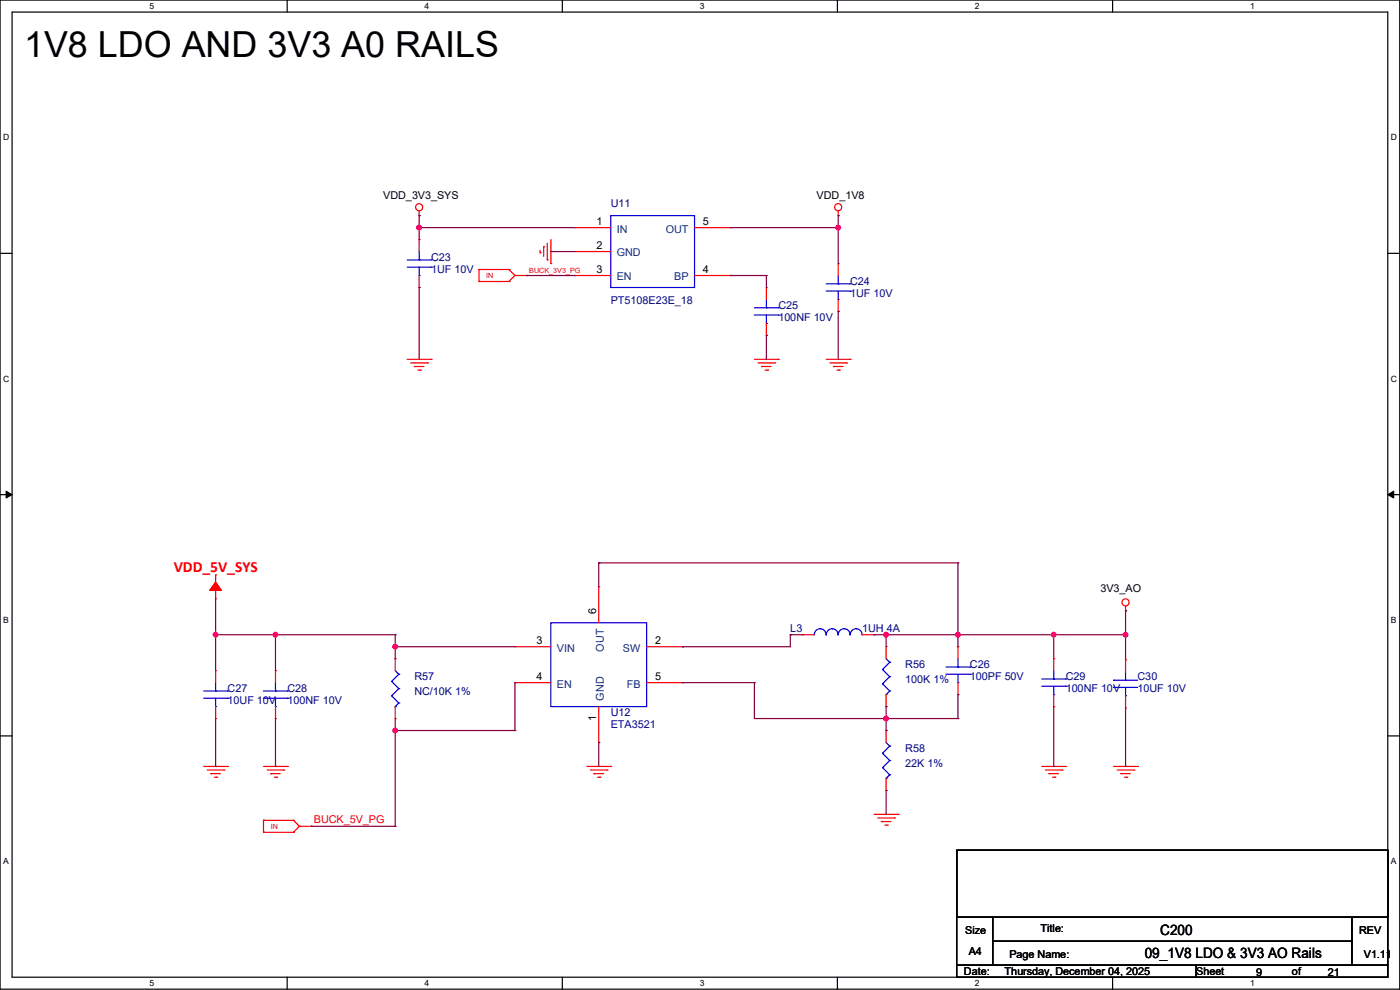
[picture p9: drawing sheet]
<svg xmlns="http://www.w3.org/2000/svg" width="594mm" height="420mm" viewBox="0 0 594 420" stroke-linecap="round" stroke-linejoin="round" font-family="sans-serif">
<path d="M0 0h593.9v419.7h-593.9zM5.1 5.1h583.7v409.5h-583.7z" fill="none" stroke="#000" stroke-width=".51"/>
<g fill="#fff">
<path d="M63.5 .6h1.9v4h-1.9z"/>
<path d="M63.5 415.1h1.9v4h-1.9z"/>
</g>
<path d="M121.8 0v5.1M121.8 414.6v5.1" fill="none" stroke="#000" stroke-width=".51"/>
<g fill="#fff">
<path d="M180.2 .6h2v4h-2z"/>
<path d="M180.2 415.1h2v4h-2z"/>
</g>
<path d="M238.6 0v5.1M238.6 414.6v5.1" fill="none" stroke="#000" stroke-width=".51"/>
<g fill="#fff">
<path d="M296.9 .6h2v4h-2z"/>
<path d="M296.9 415.1h2v4h-2z"/>
</g>
<path d="M355.3 0v5.1M355.3 414.6v5.1" fill="none" stroke="#000" stroke-width=".51"/>
<g fill="#fff">
<path d="M413.6 .6h2v4h-2z"/>
<path d="M413.6 415.1h2v4h-2z"/>
</g>
<path d="M472.1 0v5.1M472.1 414.6v5.1" fill="none" stroke="#000" stroke-width=".51"/>
<g fill="#fff">
<path d="M530.4 .6h2v4h-2z"/>
<path d="M530.4 415.1h2v4h-2z"/>
<path d="M1.3 56.3h2.6v4.1h-2.6z"/>
<path d="M590.1 56.3h2.6v4.1h-2.6z"/>
<path d="M1.3 158.7h2.6v4h-2.6z"/>
<path d="M590.1 158.7h2.6v4h-2.6z"/>
</g>
<path d="M0 107.5h5.1M588.8 107.5h5.1" fill="none" stroke="#000" stroke-width=".51"/>
<g fill="#fff">
<path d="M1.3 261h2.4v4.1h-2.4z"/>
<path d="M590.1 261h2.4v4.1h-2.4z"/>
</g>
<path d="M0 209.8h5.1M588.8 209.8h5.1" fill="none" stroke="#000" stroke-width=".51"/>
<path d="M2.6 208.4l2.5 1.4-2.5 1.5zM588.8 209.8l2.6-1.4v2.9z" fill="#000" stroke="#000" stroke-width=".42"/>
<g fill="#fff">
<path d="M1.3 363.4h2.4v4.1h-2.4z"/>
<path d="M590.1 363.4h2.4v4.1h-2.4z"/>
</g>
<path d="M0 312.2h5.1M588.8 312.2h5.1" fill="none" stroke="#000" stroke-width=".51"/>
<path d="M233.7 101.6v10.2" fill="none" stroke="#f00" stroke-width=".51"/>
<circle cx="233.7" cy="111.8" r=".25" fill="#f00"/>
<path d="M232.2 103.2v7.1" fill="none" stroke="#f00" stroke-width=".51"/>
<circle cx="232.2" cy="110.3" r=".25" fill="#f00"/>
<path d="M230.7 104.7v4.1" fill="none" stroke="#f00" stroke-width=".51"/>
<circle cx="230.7" cy="104.7" r=".25" fill="#f00"/>
<path d="M229.2 106.2v1" fill="none" stroke="#f00" stroke-width=".51"/>
<circle cx="229.2" cy="107.2" r=".25" fill="#f00"/>
<path d="M320.1 152.4h10.1" fill="none" stroke="#f00" stroke-width=".51"/>
<circle cx="330.2" cy="152.4" r=".25" fill="#f00"/>
<path d="M321.6 154h7.1" fill="none" stroke="#f00" stroke-width=".51"/>
<circle cx="328.7" cy="154" r=".25" fill="#f00"/>
<path d="M323.1 155.5h4.1" fill="none" stroke="#f00" stroke-width=".51"/>
<circle cx="323.1" cy="155.5" r=".25" fill="#f00"/>
<path d="M324.7 157h1" fill="none" stroke="#f00" stroke-width=".51"/>
<circle cx="325.7" cy="157" r=".25" fill="#f00"/>
<path d="M172.8 152.4h10.1" fill="none" stroke="#f00" stroke-width=".51"/>
<circle cx="182.9" cy="152.4" r=".25" fill="#f00"/>
<path d="M174.3 154h7.1" fill="none" stroke="#f00" stroke-width=".51"/>
<circle cx="181.4" cy="154" r=".25" fill="#f00"/>
<path d="M175.8 155.5h4.1" fill="none" stroke="#f00" stroke-width=".51"/>
<circle cx="175.8" cy="155.5" r=".25" fill="#f00"/>
<path d="M177.3 157h1.1" fill="none" stroke="#f00" stroke-width=".51"/>
<circle cx="178.4" cy="157" r=".25" fill="#f00"/>
<path d="M350.6 152.4h10.1" fill="none" stroke="#f00" stroke-width=".51"/>
<circle cx="360.7" cy="152.4" r=".25" fill="#f00"/>
<path d="M352.1 154h7.1" fill="none" stroke="#f00" stroke-width=".51"/>
<circle cx="359.2" cy="154" r=".25" fill="#f00"/>
<path d="M353.6 155.5h4.1" fill="none" stroke="#f00" stroke-width=".51"/>
<circle cx="353.6" cy="155.5" r=".25" fill="#f00"/>
<path d="M355.1 157h1.1" fill="none" stroke="#f00" stroke-width=".51"/>
<circle cx="356.2" cy="157" r=".25" fill="#f00"/>
<path d="M355.6 89.5v2" fill="none" stroke="#f00" stroke-width=".51"/>
<circle cx="355.6" cy="91.5" r=".25" fill="#f00"/>
<g fill="none" stroke="#f00" stroke-width=".51">
<path d="M177.8 89.5v2"/>
<circle cx="355.6" cy="87.9" r="1.5"/>
</g>
<circle cx="177.8" cy="91.5" r=".25" fill="#f00"/>
<g fill="none" stroke="#f00" stroke-width=".51">
<path d="M249 325.2h10.1"/>
<circle cx="177.8" cy="87.9" r="1.5"/>
</g>
<circle cx="259.1" cy="325.2" r=".25" fill="#f00"/>
<path d="M250.5 326.7h7.1" fill="none" stroke="#f00" stroke-width=".51"/>
<circle cx="257.6" cy="326.7" r=".25" fill="#f00"/>
<path d="M252 328.2h4.1" fill="none" stroke="#f00" stroke-width=".51"/>
<circle cx="252" cy="328.2" r=".25" fill="#f00"/>
<path d="M253.5 329.7h1.1" fill="none" stroke="#f00" stroke-width=".51"/>
<circle cx="254.6" cy="329.7" r=".25" fill="#f00"/>
<path d="M370.9 345.5h10.1" fill="none" stroke="#f00" stroke-width=".51"/>
<circle cx="381" cy="345.5" r=".25" fill="#f00"/>
<path d="M372.4 347h7.1" fill="none" stroke="#f00" stroke-width=".51"/>
<circle cx="379.5" cy="347" r=".25" fill="#f00"/>
<path d="M373.9 348.5h4.1" fill="none" stroke="#f00" stroke-width=".51"/>
<circle cx="373.9" cy="348.5" r=".25" fill="#f00"/>
<path d="M375.5 350.1h1" fill="none" stroke="#f00" stroke-width=".51"/>
<circle cx="376.5" cy="350.1" r=".25" fill="#f00"/>
<path d="M442 325.2h10.2" fill="none" stroke="#f00" stroke-width=".51"/>
<circle cx="452.2" cy="325.2" r=".25" fill="#f00"/>
<path d="M443.5 326.7h7.1" fill="none" stroke="#f00" stroke-width=".51"/>
<circle cx="450.6" cy="326.7" r=".25" fill="#f00"/>
<path d="M445.1 328.2h4" fill="none" stroke="#f00" stroke-width=".51"/>
<circle cx="445.1" cy="328.2" r=".25" fill="#f00"/>
<path d="M446.6 329.7h1" fill="none" stroke="#f00" stroke-width=".51"/>
<circle cx="447.6" cy="329.7" r=".25" fill="#f00"/>
<path d="M472.5 325.2h10.1" fill="none" stroke="#f00" stroke-width=".51"/>
<circle cx="482.6" cy="325.2" r=".25" fill="#f00"/>
<path d="M474 326.7h7.1" fill="none" stroke="#f00" stroke-width=".51"/>
<circle cx="481.1" cy="326.7" r=".25" fill="#f00"/>
<path d="M475.5 328.2h4.1" fill="none" stroke="#f00" stroke-width=".51"/>
<circle cx="475.5" cy="328.2" r=".25" fill="#f00"/>
<path d="M477.1 329.7h1" fill="none" stroke="#f00" stroke-width=".51"/>
<circle cx="478.1" cy="329.7" r=".25" fill="#f00"/>
<path d="M111.8 325.2h10.2" fill="none" stroke="#f00" stroke-width=".51"/>
<circle cx="122" cy="325.2" r=".25" fill="#f00"/>
<path d="M113.3 326.7h7.1" fill="none" stroke="#f00" stroke-width=".51"/>
<circle cx="120.4" cy="326.7" r=".25" fill="#f00"/>
<path d="M114.9 328.2h4" fill="none" stroke="#f00" stroke-width=".51"/>
<circle cx="114.9" cy="328.2" r=".25" fill="#f00"/>
<path d="M116.4 329.7h1" fill="none" stroke="#f00" stroke-width=".51"/>
<circle cx="117.4" cy="329.7" r=".25" fill="#f00"/>
<path d="M86.4 325.2h10.2" fill="none" stroke="#f00" stroke-width=".51"/>
<circle cx="96.6" cy="325.2" r=".25" fill="#f00"/>
<path d="M87.9 326.7h7.1" fill="none" stroke="#f00" stroke-width=".51"/>
<circle cx="95" cy="326.7" r=".25" fill="#f00"/>
<path d="M89.5 328.2h4" fill="none" stroke="#f00" stroke-width=".51"/>
<circle cx="89.5" cy="328.2" r=".25" fill="#f00"/>
<path d="M91 329.7h1" fill="none" stroke="#f00" stroke-width=".51"/>
<circle cx="92" cy="329.7" r=".25" fill="#f00"/>
<path d="M477.6 257.1v2" fill="none" stroke="#f00" stroke-width=".51"/>
<circle cx="477.6" cy="259.1" r=".25" fill="#f00"/>
<g fill="none" stroke="#f00" stroke-width=".51">
<path d="M91.5 250.5v3.5"/>
<circle cx="477.5" cy="255.5" r="1.5"/>
</g>
<circle cx="91.5" cy="254" r=".25" fill="#f00"/>
<path d="M91.5 243.9v5.6" fill="none" stroke="#f00" stroke-width=".51"/>
<circle cx="91.5" cy="243.9" r=".25" fill="#f00"/>
<path d="M91.5 246.9l2.5 3.6h-5.1z" fill-rule="evenodd" fill="#f00" stroke="#f00" stroke-width=".51"/>
<path d="M203.2 114.3h12.7" fill="none" stroke="#f00" stroke-width=".51"/>
<circle cx="203.2" cy="114.3" r=".25" fill="#f00"/>
<path d="M203.2 114.3v5.1" fill="none" stroke="#f00" stroke-width=".51"/>
<circle cx="203.2" cy="119.4" r=".25" fill="#f00"/>
<path d="M203.2 119.4h12.7" fill="none" stroke="#f00" stroke-width=".51"/>
<circle cx="215.9" cy="119.4" r=".25" fill="#f00"/>
<path d="M215.9 114.3l2.6 2.6" fill="none" stroke="#f00" stroke-width=".51"/>
<circle cx="215.9" cy="114.3" r=".25" fill="#f00"/>
<path d="M218.5 116.9l-2.6 2.5" fill="none" stroke="#f00" stroke-width=".51"/>
<circle cx="218.5" cy="116.9" r=".25" fill="#f00"/>
<path d="M218.5 116.9h5.1" fill="none" stroke="#f00" stroke-width=".51"/>
<circle cx="223.6" cy="116.9" r=".25" fill="#f00"/>
<path d="M111.8 348h12.7" fill="none" stroke="#f00" stroke-width=".51"/>
<circle cx="111.8" cy="348" r=".25" fill="#f00"/>
<path d="M111.8 348v5.1" fill="none" stroke="#f00" stroke-width=".51"/>
<circle cx="111.8" cy="353.1" r=".25" fill="#f00"/>
<path d="M111.8 353.1h12.7" fill="none" stroke="#f00" stroke-width=".51"/>
<circle cx="124.5" cy="353.1" r=".25" fill="#f00"/>
<path d="M124.5 348l2.5 2.6" fill="none" stroke="#f00" stroke-width=".51"/>
<circle cx="124.5" cy="348" r=".25" fill="#f00"/>
<path d="M127 350.6l-2.5 2.5" fill="none" stroke="#f00" stroke-width=".51"/>
<circle cx="127" cy="350.6" r=".25" fill="#f00"/>
<path d="M127 350.6h5.1" fill="none" stroke="#f00" stroke-width=".51"/>
<circle cx="132.1" cy="350.6" r=".25" fill="#f00"/>
<path d="M405.9 360.7h182.9v28.5h-182.9zM405.9 389.2h15.3v20.3h-15.3zM421.2 389.2h152.4v10.1h-152.4zM421.2 399.3h152.4v10.2h-152.4zM573.6 389.2h15.2v20.3h-15.2zM405.9 409.5h101.6v5.1h-101.6zM507.5 409.5h81.3v5.1h-81.3z" fill="none" stroke="#000" stroke-width=".51"/>
<path d="M167.7 284.5l1.5 1.5" fill="none" stroke="#00f" stroke-width=".51"/>
<circle cx="169.2" cy="286" r=".25" fill="#00f"/>
<path d="M169.2 286l-3 3.1" fill="none" stroke="#00f" stroke-width=".51"/>
<circle cx="166.2" cy="289.1" r=".25" fill="#00f"/>
<path d="M166.2 289.1l3 3" fill="none" stroke="#00f" stroke-width=".51"/>
<circle cx="169.2" cy="292.1" r=".25" fill="#00f"/>
<path d="M169.2 292.1l-3 3.1" fill="none" stroke="#00f" stroke-width=".51"/>
<circle cx="166.2" cy="295.2" r=".25" fill="#00f"/>
<path d="M166.2 295.2l3 3" fill="none" stroke="#00f" stroke-width=".51"/>
<circle cx="169.2" cy="298.2" r=".25" fill="#00f"/>
<path d="M169.2 298.2l-1.5 1.6" fill="none" stroke="#00f" stroke-width=".51"/>
<circle cx="167.7" cy="299.8" r=".25" fill="#00f"/>
<path d="M167.7 279.4v5.1" fill="none" stroke="#f00" stroke-width=".51"/>
<circle cx="167.7" cy="279.4" r=".25" fill="#f00"/>
<path d="M167.7 299.8v5" fill="none" stroke="#f00" stroke-width=".51"/>
<circle cx="167.7" cy="304.8" r=".25" fill="#f00"/>
<path d="M325.2 133.6v3.6" fill="none" stroke="#00f" stroke-width=".51"/>
<circle cx="325.2" cy="137.2" r=".25" fill="#00f"/>
<path d="M325.2 127v3.6" fill="none" stroke="#00f" stroke-width=".51"/>
<circle cx="325.2" cy="130.6" r=".25" fill="#00f"/>
<path d="M320.1 133.6h10.1" fill="none" stroke="#00f" stroke-width=".51"/>
<circle cx="330.2" cy="133.6" r=".25" fill="#00f"/>
<path d="M320.1 130.6h10.1" fill="none" stroke="#00f" stroke-width=".51"/>
<circle cx="330.2" cy="130.6" r=".25" fill="#00f"/>
<path d="M325.2 122v5" fill="none" stroke="#f00" stroke-width=".51"/>
<circle cx="325.2" cy="122" r=".25" fill="#f00"/>
<path d="M325.2 137.2v5.1" fill="none" stroke="#f00" stroke-width=".51"/>
<circle cx="325.2" cy="142.3" r=".25" fill="#f00"/>
<path d="M233.7 264.2h40.7v35.6h-40.7z" fill="none" stroke="#00f" stroke-width=".51"/>
<path d="M254 299.8v15.2" fill="none" stroke="#f00" stroke-width=".51"/>
<circle cx="254" cy="315" r=".25" fill="#f00"/>
<path d="M274.4 274.4h15.2" fill="none" stroke="#f00" stroke-width=".51"/>
<circle cx="289.6" cy="274.4" r=".25" fill="#f00"/>
<path d="M218.5 274.4h15.2" fill="none" stroke="#f00" stroke-width=".51"/>
<circle cx="218.5" cy="274.4" r=".25" fill="#f00"/>
<path d="M218.5 289.6h15.2" fill="none" stroke="#f00" stroke-width=".51"/>
<circle cx="218.5" cy="289.6" r=".25" fill="#f00"/>
<path d="M274.4 289.6h15.2" fill="none" stroke="#f00" stroke-width=".51"/>
<circle cx="289.6" cy="289.6" r=".25" fill="#f00"/>
<path d="M254 249v15.2" fill="none" stroke="#f00" stroke-width=".51"/>
<circle cx="254" cy="249" r=".25" fill="#f00"/>
<path d="M91.5 296.2v3.6" fill="none" stroke="#00f" stroke-width=".51"/>
<circle cx="91.5" cy="299.8" r=".25" fill="#00f"/>
<path d="M91.5 289.6v3.6" fill="none" stroke="#00f" stroke-width=".51"/>
<circle cx="91.5" cy="293.2" r=".25" fill="#00f"/>
<path d="M86.4 296.2h10.2" fill="none" stroke="#00f" stroke-width=".51"/>
<circle cx="96.6" cy="296.2" r=".25" fill="#00f"/>
<path d="M86.4 293.2h10.2" fill="none" stroke="#00f" stroke-width=".51"/>
<circle cx="96.6" cy="293.2" r=".25" fill="#00f"/>
<path d="M91.5 284.5v5.1" fill="none" stroke="#f00" stroke-width=".51"/>
<circle cx="91.5" cy="284.5" r=".25" fill="#f00"/>
<path d="M91.5 299.8v5" fill="none" stroke="#f00" stroke-width=".51"/>
<circle cx="91.5" cy="304.8" r=".25" fill="#f00"/>
<path d="M259.1 91.5h35.6v30.5h-35.6z" fill="none" stroke="#00f" stroke-width=".51"/>
<path d="M243.9 96.6h15.2" fill="none" stroke="#f00" stroke-width=".51"/>
<circle cx="243.9" cy="96.6" r=".25" fill="#f00"/>
<path d="M243.9 106.7h15.2" fill="none" stroke="#f00" stroke-width=".51"/>
<circle cx="243.9" cy="106.7" r=".25" fill="#f00"/>
<path d="M243.9 116.9h15.2" fill="none" stroke="#f00" stroke-width=".51"/>
<circle cx="243.9" cy="116.9" r=".25" fill="#f00"/>
<path d="M294.7 116.9h15.2" fill="none" stroke="#f00" stroke-width=".51"/>
<circle cx="309.9" cy="116.9" r=".25" fill="#f00"/>
<path d="M294.7 96.6h15.2" fill="none" stroke="#f00" stroke-width=".51"/>
<circle cx="309.9" cy="96.6" r=".25" fill="#f00"/>
<path d="M477.6 291.6v3.6" fill="none" stroke="#00f" stroke-width=".51"/>
<circle cx="477.6" cy="295.2" r=".25" fill="#00f"/>
<path d="M477.6 285v3.6" fill="none" stroke="#00f" stroke-width=".51"/>
<circle cx="477.6" cy="288.6" r=".25" fill="#00f"/>
<path d="M472.5 291.6h10.1" fill="none" stroke="#00f" stroke-width=".51"/>
<circle cx="472.5" cy="291.6" r=".25" fill="#00f"/>
<path d="M472.5 288.6h10.1" fill="none" stroke="#00f" stroke-width=".51"/>
<circle cx="472.5" cy="288.6" r=".25" fill="#00f"/>
<path d="M477.6 280v5" fill="none" stroke="#f00" stroke-width=".51"/>
<circle cx="477.6" cy="280" r=".25" fill="#f00"/>
<path d="M477.6 295.2v5.1" fill="none" stroke="#f00" stroke-width=".51"/>
<circle cx="477.6" cy="300.3" r=".25" fill="#f00"/>
<path d="M116.9 296.2v3.6" fill="none" stroke="#00f" stroke-width=".51"/>
<circle cx="116.9" cy="299.8" r=".25" fill="#00f"/>
<path d="M116.9 289.6v3.6" fill="none" stroke="#00f" stroke-width=".51"/>
<circle cx="116.9" cy="293.2" r=".25" fill="#00f"/>
<path d="M111.8 296.2h10.2" fill="none" stroke="#00f" stroke-width=".51"/>
<circle cx="122" cy="296.2" r=".25" fill="#00f"/>
<path d="M111.8 293.2h10.2" fill="none" stroke="#00f" stroke-width=".51"/>
<circle cx="122" cy="293.2" r=".25" fill="#00f"/>
<path d="M116.9 284.5v5.1" fill="none" stroke="#f00" stroke-width=".51"/>
<circle cx="116.9" cy="284.5" r=".25" fill="#f00"/>
<path d="M116.9 299.8v5" fill="none" stroke="#f00" stroke-width=".51"/>
<circle cx="116.9" cy="304.8" r=".25" fill="#f00"/>
<path d="M406.4 286v3.6" fill="none" stroke="#00f" stroke-width=".51"/>
<circle cx="406.4" cy="289.6" r=".25" fill="#00f"/>
<path d="M406.4 279.4v3.6" fill="none" stroke="#00f" stroke-width=".51"/>
<circle cx="406.4" cy="283" r=".25" fill="#00f"/>
<path d="M401.4 286h10.1" fill="none" stroke="#00f" stroke-width=".51"/>
<circle cx="411.5" cy="286" r=".25" fill="#00f"/>
<path d="M401.4 283h10.1" fill="none" stroke="#00f" stroke-width=".51"/>
<circle cx="411.5" cy="283" r=".25" fill="#00f"/>
<path d="M406.4 274.4v5" fill="none" stroke="#f00" stroke-width=".51"/>
<circle cx="406.4" cy="274.4" r=".25" fill="#f00"/>
<path d="M406.4 289.6v5.1" fill="none" stroke="#f00" stroke-width=".51"/>
<circle cx="406.4" cy="294.7" r=".25" fill="#f00"/>
<path d="M376 279.4l1.5 1.6" fill="none" stroke="#00f" stroke-width=".51"/>
<circle cx="377.5" cy="281" r=".25" fill="#00f"/>
<path d="M377.5 281l-3.1 3" fill="none" stroke="#00f" stroke-width=".51"/>
<circle cx="374.4" cy="284" r=".25" fill="#00f"/>
<path d="M374.4 284l3.1 3.1" fill="none" stroke="#00f" stroke-width=".51"/>
<circle cx="377.5" cy="287.1" r=".25" fill="#00f"/>
<path d="M377.5 287.1l-3.1 3" fill="none" stroke="#00f" stroke-width=".51"/>
<circle cx="374.4" cy="290.1" r=".25" fill="#00f"/>
<path d="M374.4 290.1l3.1 3.1" fill="none" stroke="#00f" stroke-width=".51"/>
<circle cx="377.5" cy="293.2" r=".25" fill="#00f"/>
<path d="M377.5 293.2l-1.5 1.5" fill="none" stroke="#00f" stroke-width=".51"/>
<circle cx="376" cy="294.7" r=".25" fill="#00f"/>
<path d="M376 274.4v5" fill="none" stroke="#f00" stroke-width=".51"/>
<circle cx="376" cy="274.4" r=".25" fill="#f00"/>
<path d="M376 294.7v5.1" fill="none" stroke="#f00" stroke-width=".51"/>
<circle cx="376" cy="299.8" r=".25" fill="#f00"/>
<path d="M447.1 291.1v3.6" fill="none" stroke="#00f" stroke-width=".51"/>
<circle cx="447.1" cy="294.7" r=".25" fill="#00f"/>
<path d="M447.1 284.5v3.6" fill="none" stroke="#00f" stroke-width=".51"/>
<circle cx="447.1" cy="288.1" r=".25" fill="#00f"/>
<path d="M442 291.1h10.2" fill="none" stroke="#00f" stroke-width=".51"/>
<circle cx="452.2" cy="291.1" r=".25" fill="#00f"/>
<path d="M442 288.1h10.2" fill="none" stroke="#00f" stroke-width=".51"/>
<circle cx="452.2" cy="288.1" r=".25" fill="#00f"/>
<path d="M447.1 279.4v5.1" fill="none" stroke="#f00" stroke-width=".51"/>
<circle cx="447.1" cy="279.4" r=".25" fill="#f00"/>
<path d="M447.1 294.7v5.1" fill="none" stroke="#f00" stroke-width=".51"/>
<circle cx="447.1" cy="299.8" r=".25" fill="#f00"/>
<path d="M177.8 113.3v3.6" fill="none" stroke="#00f" stroke-width=".51"/>
<circle cx="177.8" cy="116.9" r=".25" fill="#00f"/>
<path d="M177.8 106.7v3.6" fill="none" stroke="#00f" stroke-width=".51"/>
<circle cx="177.8" cy="110.3" r=".25" fill="#00f"/>
<path d="M172.8 113.3h10.1" fill="none" stroke="#00f" stroke-width=".51"/>
<circle cx="182.9" cy="113.3" r=".25" fill="#00f"/>
<path d="M172.8 110.3h10.1" fill="none" stroke="#00f" stroke-width=".51"/>
<circle cx="182.9" cy="110.3" r=".25" fill="#00f"/>
<path d="M177.8 101.6v5.1" fill="none" stroke="#f00" stroke-width=".51"/>
<circle cx="177.8" cy="101.6" r=".25" fill="#f00"/>
<path d="M177.8 116.9v5.1" fill="none" stroke="#f00" stroke-width=".51"/>
<circle cx="177.8" cy="122" r=".25" fill="#f00"/>
<path d="M345.5 269.3a2.52 2.52 0 0 1 2.5-2.6 2.52 2.52 0 0 1 2.5 2.6h.1a2.52 2.52 0 0 1 2.5-2.6 2.52 2.52 0 0 1 2.5 2.6M355.6 269.3a2.52 2.52 0 0 1 2.6-2.6 2.52 2.52 0 0 1 2.5 2.6M360.7 269.3a2.52 2.52 0 0 1 2.6-2.6 2.52 2.52 0 0 1 2.5 2.6" fill="none" stroke="#00f" stroke-width=".51"/>
<path d="M340.4 269.3h5.1" fill="none" stroke="#f00" stroke-width=".51"/>
<circle cx="340.4" cy="269.3" r=".25" fill="#f00"/>
<path d="M365.8 269.3h5.1" fill="none" stroke="#f00" stroke-width=".51"/>
<circle cx="370.9" cy="269.3" r=".25" fill="#f00"/>
<path d="M355.6 123.5v3.5" fill="none" stroke="#00f" stroke-width=".51"/>
<circle cx="355.6" cy="127" r=".25" fill="#00f"/>
<path d="M355.6 116.9v3.5" fill="none" stroke="#00f" stroke-width=".51"/>
<circle cx="355.6" cy="120.4" r=".25" fill="#00f"/>
<path d="M350.6 123.5h10.1" fill="none" stroke="#00f" stroke-width=".51"/>
<circle cx="360.7" cy="123.5" r=".25" fill="#00f"/>
<path d="M350.6 120.4h10.1" fill="none" stroke="#00f" stroke-width=".51"/>
<circle cx="360.7" cy="120.4" r=".25" fill="#00f"/>
<path d="M355.6 111.8v5.1" fill="none" stroke="#f00" stroke-width=".51"/>
<circle cx="355.6" cy="111.8" r=".25" fill="#f00"/>
<path d="M355.6 127v5.1" fill="none" stroke="#f00" stroke-width=".51"/>
<circle cx="355.6" cy="132.1" r=".25" fill="#f00"/>
<path d="M376 315l1.5 1.5" fill="none" stroke="#00f" stroke-width=".51"/>
<circle cx="377.5" cy="316.5" r=".25" fill="#00f"/>
<path d="M377.5 316.5l-3.1 3.1" fill="none" stroke="#00f" stroke-width=".51"/>
<circle cx="374.4" cy="319.6" r=".25" fill="#00f"/>
<path d="M374.4 319.6l3.1 3" fill="none" stroke="#00f" stroke-width=".51"/>
<circle cx="377.5" cy="322.6" r=".25" fill="#00f"/>
<path d="M377.5 322.6l-3.1 3.1" fill="none" stroke="#00f" stroke-width=".51"/>
<circle cx="374.4" cy="325.7" r=".25" fill="#00f"/>
<path d="M374.4 325.7l3.1 3" fill="none" stroke="#00f" stroke-width=".51"/>
<circle cx="377.5" cy="328.7" r=".25" fill="#00f"/>
<path d="M377.5 328.7l-1.5 1.5" fill="none" stroke="#00f" stroke-width=".51"/>
<circle cx="376" cy="330.2" r=".25" fill="#00f"/>
<path d="M376 309.9v5.1" fill="none" stroke="#f00" stroke-width=".51"/>
<circle cx="376" cy="309.9" r=".25" fill="#f00"/>
<path d="M376 330.2v5.1" fill="none" stroke="#f00" stroke-width=".51"/>
<circle cx="376" cy="335.3" r=".25" fill="#f00"/>
<path d="M177.8 96.6v5" fill="none" stroke="#800040" stroke-width=".51"/>
<circle cx="177.8" cy="96.6" r=".25" fill="#800040"/>
<path d="M177.8 96.6h66.1" fill="none" stroke="#800040" stroke-width=".51"/>
<circle cx="177.8" cy="96.6" r=".25" fill="#800040"/>
<circle cx="177.8" cy="96.5" r=".99" fill="#f0f" stroke="#f0f" stroke-width=".51"/>
<path d="M355.6 96.6v15.2" fill="none" stroke="#800040" stroke-width=".51"/>
<circle cx="355.6" cy="96.6" r=".25" fill="#800040"/>
<circle cx="355.6" cy="96.5" r=".99" fill="#f0f" stroke="#f0f" stroke-width=".51"/>
<path d="M309.9 116.9h15.3" fill="none" stroke="#800040" stroke-width=".51"/>
<circle cx="309.9" cy="116.9" r=".25" fill="#800040"/>
<path d="M177.8 122v30.4" fill="none" stroke="#800040" stroke-width=".51"/>
<circle cx="177.8" cy="122" r=".25" fill="#800040"/>
<path d="M355.6 91.5v5.1" fill="none" stroke="#800040" stroke-width=".51"/>
<circle cx="355.6" cy="91.5" r=".25" fill="#800040"/>
<path d="M309.9 96.6h45.7" fill="none" stroke="#800040" stroke-width=".51"/>
<circle cx="309.9" cy="96.6" r=".25" fill="#800040"/>
<path d="M177.8 91.5v5.1" fill="none" stroke="#800040" stroke-width=".51"/>
<circle cx="177.8" cy="91.5" r=".25" fill="#800040"/>
<path d="M325.2 116.9v5.1" fill="none" stroke="#800040" stroke-width=".51"/>
<circle cx="325.2" cy="116.9" r=".25" fill="#800040"/>
<path d="M233.7 106.7h10.2" fill="none" stroke="#800040" stroke-width=".51"/>
<circle cx="233.7" cy="106.7" r=".25" fill="#800040"/>
<path d="M223.6 116.9h20.3" fill="none" stroke="#800040" stroke-width=".51"/>
<circle cx="223.6" cy="116.9" r=".25" fill="#800040"/>
<path d="M355.6 132.1v20.3" fill="none" stroke="#800040" stroke-width=".51"/>
<circle cx="355.6" cy="132.1" r=".25" fill="#800040"/>
<path d="M325.2 142.3v10.1" fill="none" stroke="#800040" stroke-width=".51"/>
<circle cx="325.2" cy="142.3" r=".25" fill="#800040"/>
<path d="M167.7 309.9h50.8" fill="none" stroke="#800040" stroke-width=".51"/>
<circle cx="218.5" cy="309.9" r=".25" fill="#800040"/>
<path d="M132.1 350.6h35.6" fill="none" stroke="#800040" stroke-width=".51"/>
<circle cx="132.1" cy="350.6" r=".25" fill="#800040"/>
<path d="M254 315v10.2" fill="none" stroke="#800040" stroke-width=".51"/>
<circle cx="254" cy="315" r=".25" fill="#800040"/>
<path d="M91.5 269.3v15.2" fill="none" stroke="#800040" stroke-width=".51"/>
<circle cx="91.5" cy="269.3" r=".25" fill="#800040"/>
<path d="M91.5 269.3h25.4" fill="none" stroke="#800040" stroke-width=".51"/>
<circle cx="91.5" cy="269.3" r=".25" fill="#800040"/>
<path d="M167.7 304.8v5.1" fill="none" stroke="#800040" stroke-width=".51"/>
<circle cx="167.7" cy="309.9" r=".25" fill="#800040"/>
<path d="M116.9 269.3h50.8" fill="none" stroke="#800040" stroke-width=".51"/>
<circle cx="116.9" cy="269.3" r=".25" fill="#800040"/>
<circle cx="116.9" cy="269.3" r=".99" fill="#f0f" stroke="#f0f" stroke-width=".51"/>
<path d="M289.6 274.4h45.7" fill="none" stroke="#800040" stroke-width=".51"/>
<circle cx="289.6" cy="274.4" r=".25" fill="#800040"/>
<path d="M376 269.3h30.4" fill="none" stroke="#800040" stroke-width=".51"/>
<circle cx="376" cy="269.3" r=".25" fill="#800040"/>
<path d="M406.4 269.3v5.1" fill="none" stroke="#800040" stroke-width=".51"/>
<circle cx="406.4" cy="269.3" r=".25" fill="#800040"/>
<path d="M376 299.8v5" fill="none" stroke="#800040" stroke-width=".51"/>
<circle cx="376" cy="299.8" r=".25" fill="#800040"/>
<path d="M289.6 289.6h30.5" fill="none" stroke="#800040" stroke-width=".51"/>
<circle cx="289.6" cy="289.6" r=".25" fill="#800040"/>
<path d="M320.1 289.6v15.2" fill="none" stroke="#800040" stroke-width=".51"/>
<circle cx="320.1" cy="289.6" r=".25" fill="#800040"/>
<path d="M320.1 304.8h55.9" fill="none" stroke="#800040" stroke-width=".51"/>
<circle cx="376" cy="304.8" r=".25" fill="#800040"/>
<circle cx="375.9" cy="304.8" r=".99" fill="#f0f" stroke="#f0f" stroke-width=".51"/>
<path d="M406.4 269.3h40.7" fill="none" stroke="#800040" stroke-width=".51"/>
<circle cx="406.4" cy="269.3" r=".25" fill="#800040"/>
<path d="M447.1 269.3v10.1" fill="none" stroke="#800040" stroke-width=".51"/>
<circle cx="447.1" cy="269.3" r=".25" fill="#800040"/>
<path d="M447.1 269.3h30.5" fill="none" stroke="#800040" stroke-width=".51"/>
<circle cx="447.1" cy="269.3" r=".25" fill="#800040"/>
<g fill="#f0f" stroke="#f0f" stroke-width=".51">
<circle cx="477.5" cy="269.3" r=".99"/>
<circle cx="447.1" cy="269.3" r=".99"/>
</g>
<path d="M370.9 269.3h5.1" fill="none" stroke="#800040" stroke-width=".51"/>
<circle cx="370.9" cy="269.3" r=".25" fill="#800040"/>
<circle cx="375.9" cy="269.3" r=".99" fill="#f0f" stroke="#f0f" stroke-width=".51"/>
<path d="M116.9 269.3v15.2" fill="none" stroke="#800040" stroke-width=".51"/>
<circle cx="116.9" cy="269.3" r=".25" fill="#800040"/>
<path d="M477.6 259.1v10.2" fill="none" stroke="#800040" stroke-width=".51"/>
<circle cx="477.6" cy="259.1" r=".25" fill="#800040"/>
<path d="M477.6 269.3v10.7" fill="none" stroke="#800040" stroke-width=".51"/>
<circle cx="477.6" cy="269.3" r=".25" fill="#800040"/>
<path d="M376 335.3v10.2" fill="none" stroke="#800040" stroke-width=".51"/>
<circle cx="376" cy="335.3" r=".25" fill="#800040"/>
<path d="M167.7 274.4v5" fill="none" stroke="#800040" stroke-width=".51"/>
<circle cx="167.7" cy="274.4" r=".25" fill="#800040"/>
<path d="M167.7 274.4h50.8" fill="none" stroke="#800040" stroke-width=".51"/>
<circle cx="167.7" cy="274.4" r=".25" fill="#800040"/>
<path d="M167.7 269.3v5.1" fill="none" stroke="#800040" stroke-width=".51"/>
<circle cx="167.7" cy="269.3" r=".25" fill="#800040"/>
<circle cx="167.7" cy="274.3" r=".99" fill="#f0f" stroke="#f0f" stroke-width=".51"/>
<path d="M335.3 269.3v5.1" fill="none" stroke="#800040" stroke-width=".51"/>
<circle cx="335.3" cy="269.3" r=".25" fill="#800040"/>
<path d="M254 238.8v10.2" fill="none" stroke="#800040" stroke-width=".51"/>
<circle cx="254" cy="238.8" r=".25" fill="#800040"/>
<path d="M254 238.8h152.4" fill="none" stroke="#800040" stroke-width=".51"/>
<circle cx="254" cy="238.8" r=".25" fill="#800040"/>
<path d="M406.4 238.8v30.5" fill="none" stroke="#800040" stroke-width=".51"/>
<circle cx="406.4" cy="238.8" r=".25" fill="#800040"/>
<circle cx="406.4" cy="269.3" r=".99" fill="#f0f" stroke="#f0f" stroke-width=".51"/>
<path d="M376 304.8v5.1" fill="none" stroke="#800040" stroke-width=".51"/>
<circle cx="376" cy="309.9" r=".25" fill="#800040"/>
<path d="M376 304.8h30.4" fill="none" stroke="#800040" stroke-width=".51"/>
<circle cx="406.4" cy="304.8" r=".25" fill="#800040"/>
<path d="M335.3 269.3h5.1" fill="none" stroke="#800040" stroke-width=".51"/>
<circle cx="335.3" cy="269.3" r=".25" fill="#800040"/>
<path d="M376 269.3v5.1" fill="none" stroke="#800040" stroke-width=".51"/>
<circle cx="376" cy="269.3" r=".25" fill="#800040"/>
<path d="M167.7 309.9v40.7" fill="none" stroke="#800040" stroke-width=".51"/>
<circle cx="167.7" cy="350.6" r=".25" fill="#800040"/>
<circle cx="167.7" cy="309.9" r=".99" fill="#f0f" stroke="#f0f" stroke-width=".51"/>
<path d="M218.5 289.6v20.3" fill="none" stroke="#800040" stroke-width=".51"/>
<circle cx="218.5" cy="289.6" r=".25" fill="#800040"/>
<path d="M116.9 304.8v20.4" fill="none" stroke="#800040" stroke-width=".51"/>
<circle cx="116.9" cy="325.2" r=".25" fill="#800040"/>
<path d="M91.5 304.8v20.4" fill="none" stroke="#800040" stroke-width=".51"/>
<circle cx="91.5" cy="325.2" r=".25" fill="#800040"/>
<path d="M406.4 294.7v10.1" fill="none" stroke="#800040" stroke-width=".51"/>
<circle cx="406.4" cy="294.7" r=".25" fill="#800040"/>
<path d="M477.6 300.3v24.9" fill="none" stroke="#800040" stroke-width=".51"/>
<circle cx="477.6" cy="325.2" r=".25" fill="#800040"/>
<path d="M447.1 299.8v25.4" fill="none" stroke="#800040" stroke-width=".51"/>
<circle cx="447.1" cy="325.2" r=".25" fill="#800040"/>
<path d="M91.5 254v15.3" fill="none" stroke="#800040" stroke-width=".51"/>
<circle cx="91.5" cy="269.3" r=".25" fill="#800040"/>
<g fill="#f0f" stroke="#f0f" stroke-width=".51">
<circle cx="91.5" cy="269.3" r=".99"/>
<circle cx="177.8" cy="96.5" r=".99"/>
<circle cx="355.6" cy="96.5" r=".99"/>
<circle cx="116.9" cy="269.3" r=".99"/>
<circle cx="375.9" cy="304.8" r=".99"/>
<circle cx="477.5" cy="269.3" r=".99"/>
<circle cx="447.1" cy="269.3" r=".99"/>
<circle cx="375.9" cy="269.3" r=".99"/>
<circle cx="167.7" cy="274.3" r=".99"/>
<circle cx="406.4" cy="269.3" r=".99"/>
<circle cx="167.7" cy="309.9" r=".99"/>
</g>
<text font-size="15.2" x="10.2" y="24">1V8 LDO AND 3V3 A0 RAILS</text>
<text font-size="6.6" fill="#f00" x="73.7" y="242.6">VDD_5V_SYS</text>
<g font-size="6.1">
<text x="492.3" y="396.7">C200</text>
<text x="485.7" y="406.3">09_1V8 LDO &amp; 3V3 AO Rails</text>
</g>
<g font-size="4.6">
<text x="162.6" y="84.4">VDD_3V3_SYS</text>
<text x="346.5" y="84.4">VDD_1V8</text>
<text x="253" y="95.5">1</text>
<text x="298.2" y="95.5">5</text>
<text x="253" y="105.7">2</text>
<text x="253" y="115.8">3</text>
<text x="298.2" y="115.8">4</text>
<text x="466.9" y="251">3V3_AO</text>
<text x="253" y="260.6" transform="rotate(-90 253 260.6)">6</text>
<text x="227.6" y="273.3">3</text>
<text x="277.9" y="273.3">2</text>
<text x="227.6" y="288.5">4</text>
<text x="277.9" y="288.5">5</text>
<text x="253" y="305.9" transform="rotate(-90 253 305.9)">1</text>
<text x="441.5" y="395.3">Title:</text>
<text x="409.5" y="396.3">Size</text>
<text x="576.6" y="396.3">REV</text>
<text x="411" y="405">A4</text>
<text x="428.3" y="406.5">Page Name:</text>
<text x="578.6" y="406.5">V1.11</text>
<text x="409" y="413.6">Date:</text>
<text x="426.2" y="413.6">Thursday, December 04, 2025</text>
<text x="507.5" y="413.6">Sheet</text>
<text x="548.2" y="413.6">of</text>
<text x="532.9" y="414.1">9</text>
<text x="563.4" y="414.1">21</text>
</g>
<g font-size="4.6" fill="#000080">
<text x="259.1" y="88">U11</text>
<text x="182.9" y="110.8">C23</text>
<text x="182.9" y="115.9">1UF 10V</text>
<text x="360.7" y="121">C24</text>
<text x="259.1" y="129.1">PT5108E23E_18</text>
<text x="330.2" y="131.1">C25</text>
<text x="360.7" y="126.1">1UF 10V</text>
<text x="330.2" y="136.2">100NF 10V</text>
<text x="335.3" y="268.3">L3</text>
<text x="365.8" y="268.3">1UH 4A</text>
<text x="384.1" y="283.5">R56</text>
<text x="411.5" y="283.5">C26</text>
<text x="96.6" y="293.7">C27</text>
<text x="122" y="293.7">C28</text>
<text x="175.8" y="288.6">R57</text>
<text x="384.1" y="289.6">100K 1%</text>
<text x="411.5" y="288.6">100PF 50V</text>
<text x="452.2" y="288.6">C29</text>
<text x="452.2" y="293.7">100NF 10V</text>
<text x="482.6" y="288.6">C30</text>
<text x="482.6" y="293.7">10UF 10V</text>
<text x="96.6" y="298.8">10UF 10V</text>
<text x="122" y="298.8">100NF 10V</text>
<text x="175.8" y="294.7">NC/10K 1%</text>
<text x="259.1" y="303.9">U12</text>
<text x="259.1" y="309">ETA3521</text>
<text x="384.1" y="319.1">R58</text>
<text x="384.1" y="325.2">22K 1%</text>
</g>
<g font-size="4.6" fill="#004080">
<text x="261.7" y="98.6">IN</text>
<text x="282.4" y="98.6">OUT</text>
<text x="261.7" y="108.8">GND</text>
<text x="261.7" y="119">EN</text>
<text x="286" y="119">BP</text>
<text x="236.3" y="276.4">VIN</text>
<text x="256.2" y="276.5" transform="rotate(-90 256.2 276.5)">OUT</text>
<text x="264.3" y="276.4">SW</text>
<text x="236.3" y="291.7">EN</text>
<text x="266" y="291.7">FB</text>
<text x="256.2" y="297.2" transform="rotate(-90 256.2 297.2)">GND</text>
</g>
<text font-size="4.6" fill="#f00" x="133.1" y="349.3">BUCK_5V_PG</text>
<g font-size="3.6">
<text x="63.5" y="3.8">5</text>
<text x="180.2" y="3.8">4</text>
<text x="296.9" y="3.8">3</text>
<text x="413.7" y="3.8">2</text>
<text x="530.4" y="3.8">1</text>
<text x="1.3" y="59.5">D</text>
<text x="590.1" y="59.5">D</text>
<text x="1.3" y="161.9">C</text>
<text x="590.1" y="161.9">C</text>
<text x="1.3" y="264.3">B</text>
<text x="590.1" y="264.3">B</text>
<text x="1.3" y="366.6">A</text>
<text x="590.1" y="366.6">A</text>
<text x="63.5" y="418.3">5</text>
<text x="180.2" y="418.3">4</text>
<text x="296.9" y="418.3">3</text>
<text x="413.7" y="418.3">2</text>
<text x="530.4" y="418.3">1</text>
</g>
<g font-size="3" fill="#f00">
<text x="206.3" y="118.1">IN</text>
<text x="224.6" y="115.7">BUCK_3V3_PG</text>
<text x="114.9" y="351.8">IN</text>
</g>
</svg>
